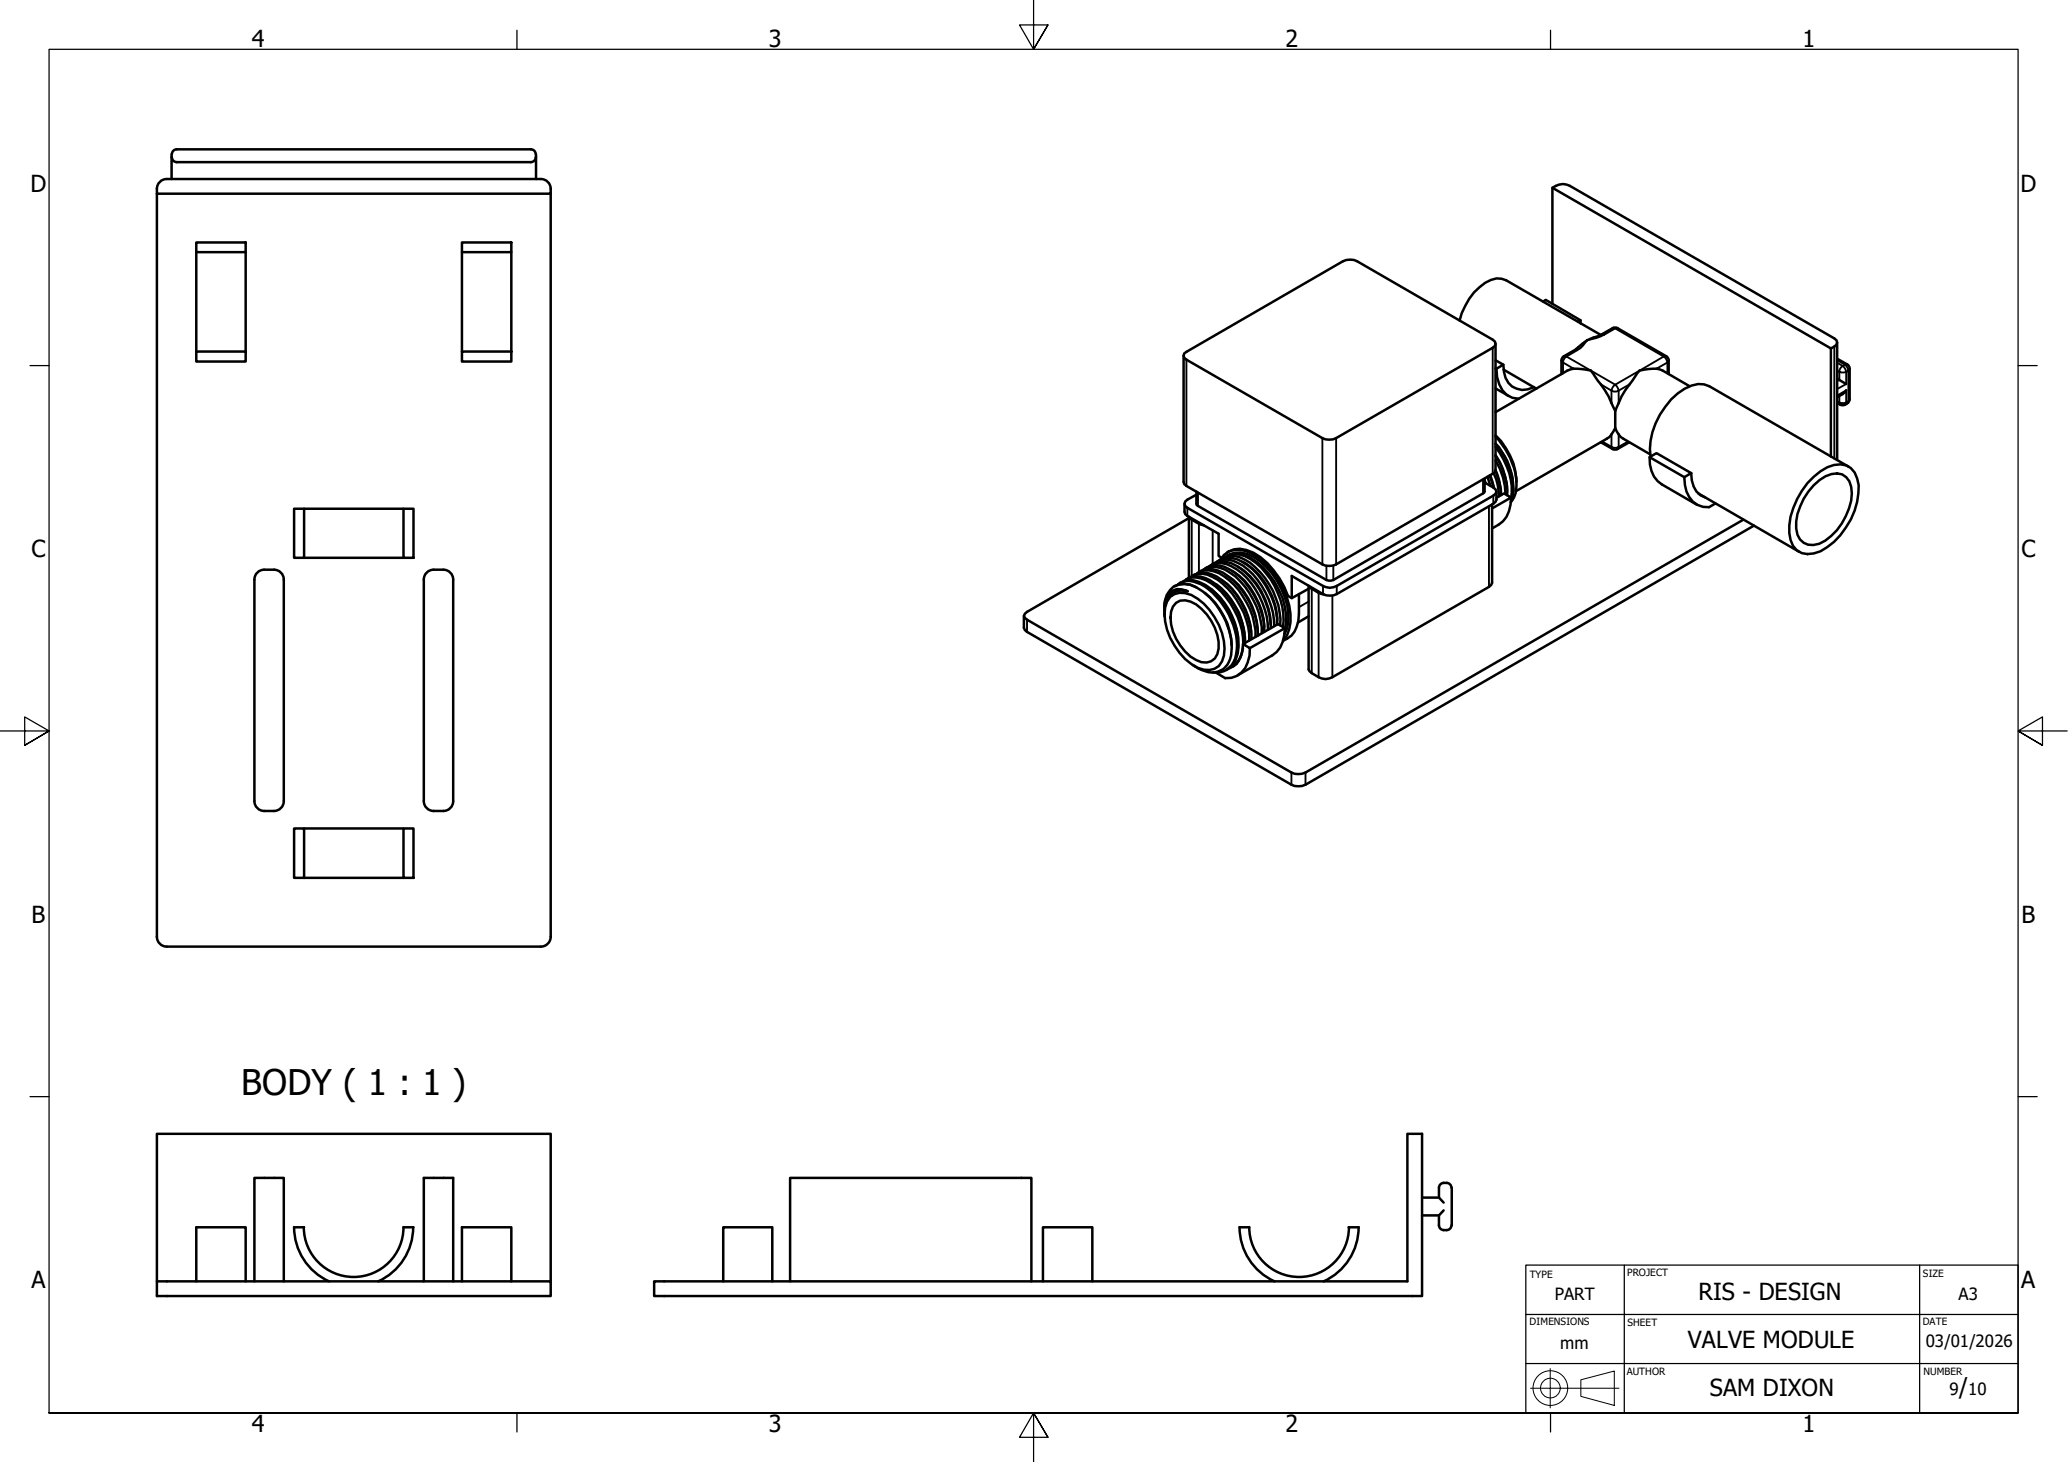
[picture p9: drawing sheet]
<svg xmlns="http://www.w3.org/2000/svg" width="420mm" height="297mm" viewBox="0 0 420 297" stroke-linecap="round" stroke-linejoin="round" font-family="sans-serif">
<!-- layer: Visible (ISO) -->
<g fill="none" stroke="#000" stroke-width=".51">
<path d="M31.9 39.4v151M33.9 36.4h76a2 2 0 0 1 2 1.9v1.1h-80a2.27 2.27 0 0 1 2-3M34.9 31.4v5M34.9 32a.98 .98 0 0 0 1 .9M35.9 30.3h72M35.9 32.9h72M35.9 30.3a.98 .98 0 0 0-1 1M107.9 30.3a.98 .98 0 0 1 .9 1M108.8 32a.98 .98 0 0 1-.9 .9M108.9 31.4v5M111.9 39.4v151M315.4 38.1l56.6 32.7 1.1-.8 .2-.4-.2-.5-.4-.3-53.7-31a3.1 3.1 0 0 0-3.6 .3v23.6"/>
<path d="M39.9 49.3h10v1.9h-10zM39.9 51.2v20.2M49.9 51.2v20.2M93.9 49.3h10v1.9h-10zM93.9 51.2v20.2M103.9 51.2v20.2M39.9 71.4h10v2.1h-10zM93.9 71.4h10v2.1h-10zM240.5 72.2v25.7l.1 .4 .4 .4 27.7 16a3.2 3.2 0 0 0 2.8 0l31.8-18.4 .4-.4 .1-.4M240.6 71.8l32.3-18.7a3.4 3.4 0 0 1 2.8 0l27.6 15.9 .4 .4 .1 .4-.1 .5-.4 .4-31.8 18.3a3.2 3.2 0 0 1-2.8 0l-27.7-15.9-.4-.4-.1-.5zM296.5 65.1a12.3 12.3 0 0 1 6.4-8.2l1.1-.3h1.1l.9 .3 19.2 11.2M303.8 73.2l1.6 .9-1.4 .8h-.2"/>
<path d="M303.8 69.8v25.7M303.8 78.9l2.7 1.5M304 74.9a6.8 6.8 0 0 0 2.1 5.3l1.2 .6 1.2 .2M305.4 74.1a5.2 5.2 0 0 0 1.8 4.4 4.2 4.2 0 0 0 4.5 .2M305.5 75.1l6.7 3.9M313.5 61.3l.6-.4 7 4.2-.5 .3M321.1 65.1v.6M327.7 66.7a13.7 13.7 0 0 1-4.5 2.1 12.4 12.4 0 0 0-3.2 2.3l-2.2 1.3-.4 .3-.2 .5v2.8M328.6 66.7l10.1 5.8 .3 .7v2.8M328.6 66.7l-.5-.2-.5 .2M343.3 78.5l-5.5-3.2a7.3 7.3 0 0 0-4.7 0l-1.4 2a18.6 18.6 0 0 0-3.5 6.2M372 70.8v22"/>
<path d="M373.3 69.6v23.9M373.3 76.9l1.8 1.1M373.3 72.9l2 1.1M375.1 79.3l-.7 .8-1.1 .6M375.3 74l.4 .4 .1 .5M375.8 74.9v6.2M301.6 98l2.2 1.4 .2 .5-.2 .4-.4 .4-31.8 18.3a2.75 2.75 0 0 1-2.8 0l-27.6-15.8-.4-.4-.1-.5 .1-.4 2.3-1.4M301.6 97.3v2.6l-.3 .4-30.4 17.5-.5 .2-.9-.2-26.1-15-.3-.5v-2.4M301.6 97.8l.1 .2M301.6 97.5l.2 .6M302.2 96.9l.6 1.8M302.6 96.6l.9 2.4"/>
<path d="M302.8 96.6l.7 2.5M303.5 96.1a11.1 11.1 0 0 1 1 4.7M303.8 95.7a14 14 0 0 1 1.2 4.9M303.8 92.6a13.3 13.3 0 0 1 2.4 8M303.8 88.7a14.8 14.8 0 0 1 4.3 10 4.9 4.9 0 0 1-1.1 3.3 8 8 0 0 0 .1-5.5 15.5 15.5 0 0 0-3.3-6.3M303.8 90.8a13.7 13.7 0 0 1 3.2 10.3M303.8 93.5a13.8 13.8 0 0 1 2.1 6.9M303.8 88.4a13.9 13.9 0 0 1 4.3 9.5M303.8 90.1a13.8 13.8 0 0 1 3.5 7.2M303.8 92.4a13.8 13.8 0 0 1 2.3 5.9M303.8 95.5a11.6 11.6 0 0 1 1.1 3.8M304 99.9v1.6l-.2 .5-.4 .3-31.8 18.4a3.2 3.2 0 0 1-2.8 0l-6.4-3.7v4.5l3.5-1.9"/>
<path d="M325.2 89.9l2.4 1.3 .5 .2 .5-.2 2.4-1.3M328.2 83.5l-.4-.8a34.3 34.3 0 0 0-4.6-7.4l-.9-.2a6.6 6.6 0 0 0-3.8 .2l-14.7 8.4M328.2 87a5 5 0 0 1-1.7 2.1l-18.5 10.7M328.2 87a4.4 4.4 0 0 0 1.6 2.1l5.5 3.2M328.2 83.5v3.5M335.2 92.9a6.1 6.1 0 0 0 2.4 5.5l7.1 4.1M335.2 92.9l1.3-.8 7.1 4-1.4 .9zM335.3 92.8a14.8 14.8 0 0 1 7-13.8 5 5 0 0 1 5-.5l28.2 16.3M342.2 97a6 6 0 0 0 2.7 5.6l1.1 .4h1.2l1.4-.7M343.6 96.1a4.9 4.9 0 0 0 2.9 5M367.2 98.2a11.1 11.1 0 0 1 5.4-3.7 3.6 3.6 0 0 1 4.7 2.7 11.2 11.2 0 0 1-.5 6.5 15.2 15.2 0 0 1-6.9 8.3 4.3 4.3 0 0 1-5.6-1.1 9 9 0 0 1 .1-7.7l.7-1.8zM368.5 98.6a6.6 6.6 0 0 1 4.8-2.4 3.1 3.1 0 0 1 2.8 2.7 11.8 11.8 0 0 1-4.1 10 5.3 5.3 0 0 1-4.7 1.8 3.3 3.3 0 0 1-2.4-3.3 12.5 12.5 0 0 1 3.6-8.8z"/>
<path d="M373.3 81.8a1.38 1.38 0 0 0 1.6 .4M375.8 81.1l-.3 .7-.6 .4M51.7 117.8v44.9M53.7 115.7a3.6 3.6 0 0 1 3.4 .6l.5 .9 .1 .5M53.7 115.7a2 2 0 0 0-2 2M57.7 117.8v44.9M59.8 103.4h2v9.9h-2zM61.8 103.4h20.2M61.8 113.3h20.2M82 103.4h2v9.9h-2zM86.1 117.8v44.9M88.1 115.7h2"/>
<path d="M88.1 115.7a2 2 0 0 0-2 2M90.1 115.7a2 2 0 0 1 2 2M92.1 117.8v44.9M238.6 119.1a3.9 3.9 0 0 1 4.4 .2M239.3 118.8a3.6 3.6 0 0 1 3.9-.4 12.9 12.9 0 0 1 6.5 6.5 11.3 11.3 0 0 1 .9 9.6 3.9 3.9 0 0 1-4.2 2.1M239.7 118.5a3.9 3.9 0 0 1 3.9-.3 14.3 14.3 0 0 1 7.6 9.6 8.5 8.5 0 0 1-.9 7.4l-1.2 .9M240.5 118a4.7 4.7 0 0 1 5.6 .5 16 16 0 0 1 6.5 12.4M240.7 102.3l.1 2.1 .4 .4 6.4 3.6v4.6l.6 .3M241 117.7a4.4 4.4 0 0 1 4.9 .2 15.7 15.7 0 0 1 7.1 12.7M241.6 105.3l-32.9 19-.5 .4-.2 .4 .7 .8 53.7 31.1a3.4 3.4 0 0 0 2.8 0l89-51.4M241.6 105v12.4M241.6 105a4.3 4.3 0 0 0 3 1.7"/>
<path d="M241.8 117.3a4.2 4.2 0 0 1 4.5-.1 15.2 15.2 0 0 1 7.3 10.2l.2 2.7M242.3 117a4.3 4.3 0 0 1 4.9 .1 15.4 15.4 0 0 1 7.1 12.7M243 119.3a4.1 4.1 0 0 0-6.3 2.8l-.2 1.4M243 119.3a14.6 14.6 0 0 1 7.1 13.8 4 4 0 0 1-5.9 3l-1.9-1M243.1 116.6a4.6 4.6 0 0 1 5.6 .5 15.7 15.7 0 0 1 6.4 12.3M243.5 116.3a4.5 4.5 0 0 1 5 .1 15.8 15.8 0 0 1 7.1 12.7M244.4 115.8a4.1 4.1 0 0 1 4.5-.1 15.4 15.4 0 0 1 7.4 12.9M244.8 115.6a4.2 4.2 0 0 1 5 .1 15.4 15.4 0 0 1 7.1 12.7M245.7 115a4 4 0 0 1 4.5 0 15.4 15.4 0 0 1 7.4 12.9M246 114.9a4.5 4.5 0 0 1 5.1 0 15.4 15.4 0 0 1 7.1 12.7M246.1 119.7a14.8 14.8 0 0 1 5.4 9.5M247 114.3a4 4 0 0 1 4.5 0 14.8 14.8 0 0 1 6.8 8.8l.3 1.4 .3 2.7"/>
<path d="M247.1 118.7a15.2 15.2 0 0 1 5.8 10.1M247.3 114.1a4.5 4.5 0 0 1 5.1 .1 15.4 15.4 0 0 1 7.1 12.7M248 113.7a4 4 0 0 1 5.2-1.7 15.8 15.8 0 0 1 9 12.8v1.6l-.3 1.4-.4 1.3-.8 .9M248.2 113.6a4.1 4.1 0 0 1 4.7 .1 15.3 15.3 0 0 1 7.2 13.3M248.2 117.8a14.7 14.7 0 0 1 6 10.5M248.5 113.4a4.6 4.6 0 0 1 5.6 .2 15.2 15.2 0 0 1 6.6 13.8M249.3 112.3a4.3 4.3 0 0 1 3.9-.6 14 14 0 0 1 7.7 7.5l.8 1.9 .7 .4M249.3 117a14.3 14.3 0 0 1 6.2 10.8M250.4 116a14.8 14.8 0 0 1 6.5 11.4M251.5 115.1a14.5 14.5 0 0 1 6.7 11.8M252.5 114.2a14.3 14.3 0 0 1 7 12.3M265.9 119a5.1 5.1 0 0 0 3 1.8"/>
<path d="M303.1 102.5v15.9l-.1 .5-.5 .3-31.8 18.4a3.8 3.8 0 0 1-4.8-1.6v-17M304 101.1l1.6-.8 1.4 .8-3.9 2.2M307 101.1a6.1 6.1 0 0 1-3.9 6.3M345.1 100.3l20.5 11.8M356.4 106.8l-91.2 52.6a3.4 3.4 0 0 1-2.8 0l-53.7-31-.5-.4-.2-.4v-2.5M236.5 123.5a3.6 3.6 0 0 1 2.6-3.8h1.1l1.1 .4a3.5 3.5 0 0 0-4.6 3.3l-.1 1.9M236.5 123.5l.1 .8M237.7 121.3a3.9 3.9 0 0 1 4.4-.4 13.4 13.4 0 0 1 6.7 10.9 4.1 4.1 0 0 1-2 4.1 4.9 4.9 0 0 1-4.7-1 12.8 12.8 0 0 1-5.4-11.5l.4-1.2zM239 122.5a3.5 3.5 0 0 1 4 .3 10.8 10.8 0 0 1 4.6 8.9 2.85 2.85 0 0 1-1.6 2.7 2.85 2.85 0 0 1-3-.3 10.2 10.2 0 0 1-5.1-9.8l.4-1.1zM241.3 120.1a3.4 3.4 0 0 0-2.9 .3M244.8 120.4a14.7 14.7 0 0 1 5.5 10.6M251.1 134.9h.1"/>
<path d="M251.3 134.8l-.9 .6M252.5 131.7a4.6 4.6 0 0 1-2.6 4M252.5 130.9l7.2-4.1 1.3 .8-7.1 4.1zM252.5 130.9a4.9 4.9 0 0 1-2.8 4.9M253.9 131.7a6.2 6.2 0 0 1-2.6 5.6l-1.1 .4-1.3 .1-1.9-1.2M261 127.9a13 13 0 0 0-2-9.7 11.2 11.2 0 0 0-7.5-5.7l-1.2 .1-1.1 .4a4.8 4.8 0 0 1 5.4 .1 15.7 15.7 0 0 1 7.1 11.7v1.5l-.2 1.4-.5 1.1M261 127.6a6.4 6.4 0 0 1-2.5 5.5l-7 4.1M263.9 120.7v4.1a5.3 5.3 0 0 1-3.2 5.4M265.9 125.2l-2.2 1.3M51.7 162.8a2 2 0 0 0 2 2M57.7 162.8a2 2 0 0 1-2 2h-2M59.8 168.3h2v10.1h-2z"/>
<path d="M61.8 168.3h20.2M61.8 178.4h20.2M82 168.3h2v10.1h-2zM86.1 162.8a2 2 0 0 0 2 2M88.1 164.8h2M92.1 162.8a2 2 0 0 1-2 2M31.9 190.3a2 2 0 0 0 2 2M111.9 190.3a2 2 0 0 1-2 2h-76M61.7 249.3a10.1 10.1 0 0 0 10.1 10.1 10.1 10.1 0 0 0 10.2-10.1l2 .1M61.8 249.4l-2-.1a12.1 12.1 0 0 0 7.1 11M83.9 249.3a12.1 12.1 0 0 1-7.1 11M274 249.4l2-.1a12.1 12.1 0 0 1-7.1 11"/>
<path d="M274.1 249.3a10.1 10.1 0 0 1-10.1 10.1 10.1 10.1 0 0 1-10.2-10l-2-.1a12.1 12.1 0 0 0 7.1 11M288.9 243.3h3.5M292.4 241.3v2l.9 1M292.4 246.9v2.1M292.4 248.9a1.14 1.14 0 0 0 1.5 1M293.3 245.9l-.9 1h-3.5M293.9 240.3a.98 .98 0 0 1 1 1M293.9 240.3a1.19 1.19 0 0 0-1.5 1M294.9 248.9a.98 .98 0 0 1-1 1M295 241.3v7.7M31.9 260.3h80v3h-80v-32.9h80v29.9M39.9 260.3v-10.9h10v10.9"/>
<path d="M51.7 260.3v-21h6v21M86.1 260.3v-21h6v21M93.9 260.3v-10.9h10v10.9M132.9 260.3h153v-29.9h3v32.9h-156zM146.9 260.3v-10.9h10v10.9M160.5 260.3v-21h49v21M211.9 260.3v-10.9h10v10.9"/>
</g>
<!-- layer: Visible Narrow (ISO) -->
<g fill="none" stroke="#000" stroke-width=".38">
<path d="M241 73.1v25.6M303.3 70.7v25.6M317.8 72.4h.5l-.4 .4-.3 .8-.4-.3M319.7 74.9l-2.1-1.3v2.3M325.2 78.1l2.2 1.3M325.4 67.9l.5 .1M325.9 68l-1.6 .7-1.8 .4-1.4 1.6-.7 .5-.4-.1M325.9 68l2.3-1.3 9.8 5.7-9.8 5.8-9.9-5.8 2.1-1.2M327.4 79.4v2.5M327.7 66.7h.9M327.8 78.5l.4-.3 .3 .3 .4 .9-.5 .2h-.5l-.5-.2zM331.1 78.1l-2.2 1.3v2.5"/>
<path d="M336.5 74.9l2.3-1.3v2.3M338.5 72.4h-.5l.4 .4 .4 .8 .2-.3M339 75.8v.2M372.7 70.4v22.7M373.3 79l1.8-1v-2.4l.4-.3v6.2l-.4 .3v-2.5l-1.8 1.1M373.3 73.2l1.5 .9-.4 .2-1.1-.6M373.3 75.3l.4 .3M373.7 75.6v1.6l-.4 .2M374 74.7l.4-.4 .3 .4 .4 .9-.5 .1-.9-.1zM375.3 74l-.5 .1 .4 .3 .3 .9 .3-.4M268.7 89v25.7M271.5 89v25.7"/>
<path d="M301.3 97.4v2.9M325.3 89.8l.1 .2M325.6 89.7l1.8 1.1M327.4 90.8l.1 .3 .2 .1M327.4 90.8l.5 .2h.5l.5-.2-.1 .3-.2 .1M327.4 88.3v2.5M328.9 88.3v2.5l1.9-1.1M331 89.8l-.2 .2M373.3 81.5l.4 .3M373.7 81.8l.2 .4M373.7 81.8l.4 .1 1-.1-.2 .4M373.7 80.4v1.4"/>
<path d="M375.8 81.1l-.5 .9M241.2 103.2v1.6M242.1 105.6v11.5M243.4 100.1v2.7M243.6 106.4v9.9M246.4 107.7v6.9M266.5 119.6v17.2M268.8 119v1.7M269.5 114.9v2.9M270.9 114.9v2.9M271.6 119v1.7M302.5 102.9v16.3"/>
<path d="M303.4 100.7v1.6M208.7 125.9v2.5M265.9 122.2l-2 1.2M267.9 120.4v17.2M270.7 121v16.6M262.4 157v2.4M265.2 157v2.4"/>
</g>
<!-- layer: Centerline (ISO) -->
<g fill="none" stroke="#000" stroke-width=".25">
<path d="M105 6.1v3.9M210 0v10l-2.9-4.9h5.8l-2.9 4.9 2.9-4.9M315 6.1v3.9M6.1 74.3h3.9M410 74.3h3.9M0 148.5h10l-5-2.8v5.7l5-2.9-5 2.9M420 148.5h-10l5-2.8v5.7l-5-2.9 5 2.9M6.1 222.8h3.9M410 222.8h3.9M10 287.1v-277.1h400v277.1h-400h400M105 287.1v3.8M212.9 292l-2.9-4.9 2.9 4.9h-5.8l2.9-4.9v9.9"/>
<path d="M315 287.1v3.8"/>
</g>
<!-- layer: Title (ISO) -->
<g fill="none" stroke="#000" stroke-width=".2">
<path d="M315 278.1v4h13.9M311 282.1h4v4M321.2 280.3l6.8-1.7v6.9l-6.8-1.8z"/>
<circle cx="315" cy="282" r="3.5"/>
<circle cx="315" cy="282" r="2"/>
</g>
<path d="M330 257h-20v30.1h20M390 257h20v30.1h-80M310 277h100M310 267.1h20v20M410 267.1h-80v-10.1h60v30.1" fill="none" stroke="#000" stroke-width=".25"/>
<text font-size="7.2" x="49" y="222.4">BODY ( 1 : 1 )</text>
<g font-size="4.8">
<text x="51.2" y="9.6">4</text>
<text x="156.2" y="9.6">3</text>
<text x="261.2" y="9.6">2</text>
<text x="366.2" y="9.6">1</text>
<text x="6.2" y="38.9">D</text>
<text x="410.5" y="38.9">D</text>
<text x="6.4" y="113.1">C</text>
<text x="410.7" y="113.1">C</text>
<text x="6.4" y="187.4">B</text>
<text x="410.7" y="187.4">B</text>
<text x="6.4" y="261.7">A</text>
<text x="410.7" y="261.7">A</text>
<text x="345.1" y="264.1">RIS - DESIGN</text>
<text x="342.9" y="273.8">VALVE MODULE</text>
<text x="347.4" y="283.6">SAM DIXON</text>
<text x="398" y="283.4">/</text>
<text x="51.2" y="290.9">4</text>
<text x="156.2" y="290.9">3</text>
<text x="261.2" y="290.9">2</text>
<text x="366.2" y="290.9">1</text>
</g>
<g font-size="3.4">
<text x="315.9" y="264.1">PART</text>
<text x="397.9" y="264.2">A3</text>
<text x="317" y="274">mm</text>
<text x="391.3" y="273.6">03/01/2026</text>
<text x="396.1" y="283.4">9</text>
<text x="399.9" y="283.4">10</text>
</g>
<g font-size="2">
<text x="310.8" y="259.6">TYPE</text>
<text x="330.6" y="259.3">PROJECT</text>
<text x="390.7" y="259.4">SIZE</text>
<text x="310.8" y="269.3">DIMENSIONS</text>
<text x="330.6" y="269.4">SHEET</text>
<text x="390.7" y="269.3">DATE</text>
<text x="330.5" y="279.3">AUTHOR</text>
<text x="390.8" y="279.3">NUMBER</text>
</g>
</svg>
